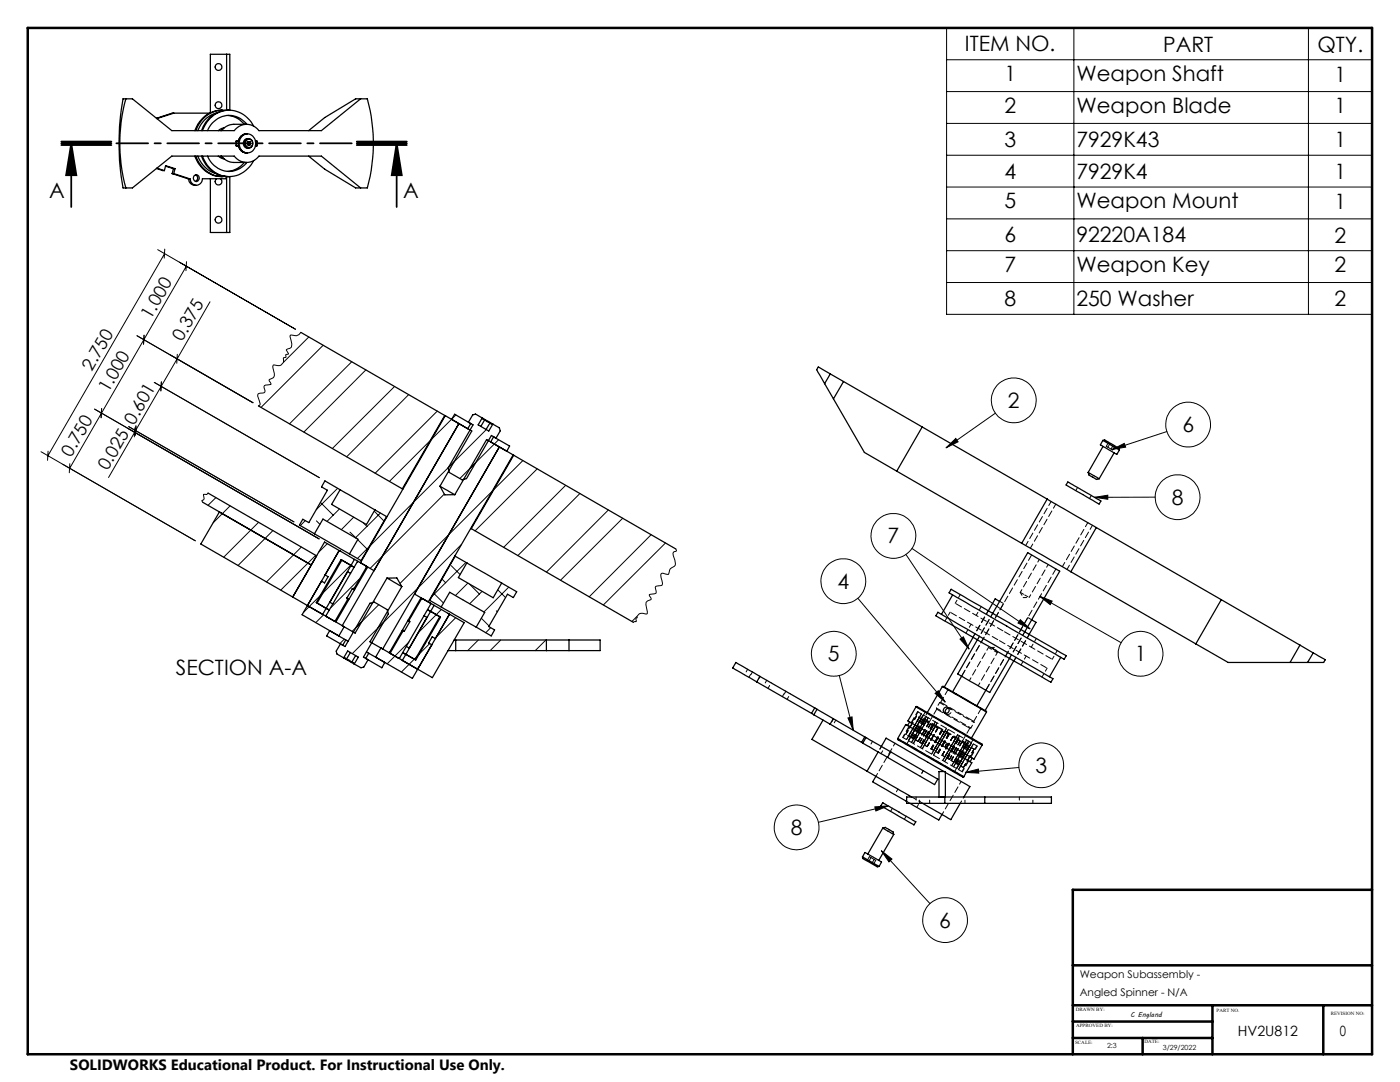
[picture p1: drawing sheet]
<svg xmlns="http://www.w3.org/2000/svg" width="279mm" height="216mm" viewBox="0 0 279 216" stroke-linecap="round" stroke-linejoin="round" font-family="sans-serif">
<path d="M12.2 28.9h10zM12.2 28.6h10M12.2 28.2h10M14.2 28.6l1 6.4h-2zM14.2 28.6v12.7M71.2 28.6h10M71.2 28.2h10M71.2 28.9h10M79.2 28.6l1 6.4h-2zM79.2 28.6v12.7" fill="none" stroke="#000" stroke-width=".35"/>
<g fill="none" stroke="#000" stroke-width=".2">
<path d="M188.9 5.6h84.9v57.1h-84.9zM188.9 11.9h84.9M188.9 18.3h84.9M214.3 5.6v57.1M261.1 5.6v57.1M188.9 24.6h84.9M188.9 31h84.9M188.9 37.3h84.9M31.5 49.8l27.4 15.9M32.8 50.6l-23.2 40.3M32.9 49.7l-.1 1.8M37.2 53.1l-23.3 40.4"/>
<path d="M37.2 52.2l-.1 1.8M188.9 43.7h84.9M188.9 50h84.9M188.9 56.4h84.9M27.3 67l23.2 13.4M28.8 66.9l-.2 1.8M30.8 76.3l32.9 19M32.2 76.2l-.1 1.8M35.4 70.7l-.1 1.8M41.9 60.2l-20.2 35.1M60 66.3a1.37 1.37 0 0 1-1.8 .6l-.3 .1 .3 1.7v.5l-1.1 .6 .5 .8-.5 .1-.1 .6-.4 .1a1.44 1.44 0 0 1-.5 1.4l-.7 .2-.8-.2-.2 .4a2.5 2.5 0 0 1 .2 2.2l-.9 .4 .4 .9-1.1 .1-.3 .4a1.05 1.05 0 0 1 0 1.2 1.48 1.48 0 0 0-1.3 .4l.5 1.9-.3 .3M61.6 67.2l-5 5.1"/>
<path d="M64.5 68.9l-12.4 12.4M70.2 72.2l-12.4 12.4M73 73.8l-12.4 12.4M78.7 77.1l-12.4 12.4M81.6 78.7l-12.4 12.5M8.2 90.1l30.8 17.8M9.6 90l-.1 1.9M13.9 92.5l-.1 1.8M18.9 81.6l44.8 25.9M20.3 81.5l-.1 1.9M25.7 85.1l33 19M26.9 85.4l-.1 1.8"/>
<path d="M27.1 85l-.1 1.8M41.5 98.4l-.2 .3h-.7l.1 .8-.4 .4 .2 .3M43.1 99.3l-1.6 1.5M67.4 97.4l-4.3 4.3M85.8 87.9l-8.1 8.2M87.3 82l-12.4 12.4M88.7 98.6l-14.8 14.8M90.1 83.7l-4 4M90.6 92.2l-16.7 16.7M91 82.8l-.8 .8M97 85.7l-7.5 7.6M98.2 98l-18.4 18.4"/>
<path d="M99.5 87.7l-7.7 7.8M104.4 91.9l-5.9 5.8M107.2 93.6l-12.4 12.3M112.9 96.8l-12.4 12.4M115.7 98.5l-12.4 12.4M188.8 89.4l1.9-1.9 .5 .7zM198.6 82.4l-9.8 7M218.4 99.2l2.7-.4v.8zM222 89.7l2.4-1.2 .2 .7zM230.5 99.2h-12.1M232.9 86.1l-10.9 3.6M45.9 100.9l-3.4 3.4"/>
<path d="M51.6 104.2l-7 7M54.5 105.9l-7 7M60.1 109.1l-6.9 7M60.9 103.9l-1 1M63 110.8l-7 7M63.1 103.9l.8 .7M64 100.3l2.5 2.5M64.4 118.4l-3.8 3.8M65.3 108.5l-1.7 1.7M67.7 101.6l-2.4 2.4M69.9 106.2l1.2 1.2M70.2 112.6l-6.2 6.2"/>
<path d="M70.6 103.2l-2.5 2.5M71.4 107.7l1.9 1.9M71.8 115.5l-5.8 5.8M72.5 104.3l.7 .8M73.7 109.1l-2.4 2.3M74.7 102l1.9 2M75.9 102.4l-5 4.9M86.6 118.4l1.9 1.9M88.2 115.5l.7 .8M90.1 112.9l1.7 1.8M92.1 108.6l-21.8 21.8M92.3 119.6l.1 .1"/>
<path d="M93 112.2l-6.8 6.8M93.4 116.3l-2.5 2.6M93.7 116.6l2 1.9M96.2 118l-2.5 2.5M99.3 117.7l1.6 1.5M101.5 117.2l-4.9 4.9M121.4 101.7l-12.4 12.5M124.3 103.4l-12.4 12.4M130 106.7l-12.4 12.4M132.8 108.3l-12.4 12.4M134.9 109.5l.1 .5-.6 .2-.1 .2 .5 2.1a.92 .92 0 0 1-.8 .8 1.79 1.79 0 0 0-.6 1.3l-1.4-.2a1.27 1.27 0 0 0 .1 1.5l.1 .8-1.3 .3a.72 .72 0 0 0 .1 1v.3l-.2 .1-1.1 .2-.1 .3a.63 .63 0 0 1 .3 .8 .96 .96 0 0 0-1 .9l.3 1.8-.3 .1a1.29 1.29 0 0 0-1.8 .5l.1 .3-.3 .2 .1 .5-.6 .2M171.2 119.4l17.4 20.7"/>
<path d="M180.8 110.6l12.6 18.9M182 109.4l23.6 16.1M207.5 119l16.2 9.2M207.5 119l2.5 .9-.4 .7zM64.6 122.7l-1.6 1.5M68.7 127.5l-.9 .9M75.6 120.7l-5.3 5.3M81.6 128.1l-4.3 4.4M83.6 130.6l-3.5 3.5M85.8 128.4l-2.7 2.6M88.1 121.6l-4.6 4.6M90.9 123.3l-4.1 4.1"/>
<path d="M95.5 127.7l-2.2 2.1M96.1 123.4l1.5 1.5M97.9 125.2l-1 1.1M99.1 121.9l.1 .2M99.9 127.7l-2.1 2.1M108.9 127.7l-2.1 2.1M127.1 123l-1 1M167.5 134.8l2.8 10.9M186.6 138.4l.7-.6 1.3 2.3zM191.6 127.5l.7-.4 1.1 2.4zM203.6 123.6l2 1.9-2.4-1.2zM169.2 143.3l.8-.2 .3 2.6z"/>
<path d="M192.7 154.1l2.6-.6v.8zM203.3 153.1l-10.6 1M174.6 161l2.7-.2-2.5 1zM175.9 169.8l9.7 10.5M175.9 169.8l2.1 1.6-.6 .6zM177.3 160.8l-14 3.3"/>
<circle cx="202.3" cy="79.9" r="4.5"/>
<circle cx="235" cy="99.2" r="4.5"/>
<circle cx="237.1" cy="84.7" r="4.5"/>
<circle cx="168.3" cy="116" r="4.5"/>
<circle cx="178.3" cy="107" r="4.5"/>
<circle cx="166.4" cy="130.4" r="4.5"/>
<circle cx="227.6" cy="130.5" r="4.5"/>
<circle cx="207.8" cy="152.7" r="4.5"/>
<circle cx="159" cy="165.1" r="4.5"/>
<circle cx="188.6" cy="183.6" r="4.5"/>
</g>
<path d="M81.2 28.6h-69" fill="none" stroke="#000" stroke-width=".35" stroke-dasharray="6.3 1.3 1.3 1.3" stroke-dashoffset="-.8"/>
<path d="M5.5 5.6h268.3v204.8h-268.3zM273.8 177.6h-59.7v32.8M214.1 192.6h59.7M214.1 200.6h59.7M214.1 203.8h27.9M214.1 207.1h27.9M228 207.1v3.3M242 200.6v9.8M264.1 200.6v9.8" fill="none" stroke="#000" stroke-width=".5"/>
<g fill="#000">
<path d="M79.2 28.6l1 6.4h-2zM14.2 28.6l1 6.4h-2z"/>
<path d="M188.8 89.4l1.9-1.9 .5 .7zM222 89.7l2.4-1.2 .2 .7zM218.4 99.2l2.7-.4v.8zM207.5 119l2.5 .9-.4 .7zM169.2 143.3l.8-.2 .3 2.6zM174.6 161l2.7-.2-2.5 1zM175.9 169.8l2.1 1.6-.6 .6zM192.7 154.1l2.6-.6v.8zM186.6 138.4l.7-.6 1.3 2.3zM191.6 127.5l.7-.4 1.1 2.4zM203.6 123.6l2 1.9-2.4-1.2z"/>
</g>
<g fill="none" stroke="#000" stroke-width=".25">
<path d="M25.1 19.7a33.4 33.4 0 0 0 0 17.8M45.2 10.8v11.2M72 19.7l-7.9 6.4h-12.4a3 3 0 0 0-5 0h-12.4l-7.9-6.4h-1.8a49.1 49.1 0 0 0 0 17.8h1.8l7.9-6.3h12.4a3 3 0 0 0 5 0h12.4l7.9 6.3M31.2 33.6l1.6 .4M31.3 33.5l1.5 .5M33 33.2l1.6 .5M34.4 34.6l3.1 1.1h.4a1.24 1.24 0 0 0 1.3 1.3 1.24 1.24 0 0 0 1.2-1.3h4.7v-.5M34.4 34.6h.3M34.6 33.7h.3M34.6 33.7l-.2 .9M34.7 34.6l3.1 1.1M34.7 22.6l-3.4 1.1"/>
<path d="M34.9 33.7l-.2 .9M34.9 33.7l-1.8-.6-.3 .9M37.6 35.7a1.35 1.35 0 0 0 1.6 1.3M38.7 35.1a.61 .61 0 0 1 .9 0 .61 .61 0 0 1 0 .9 .61 .61 0 0 1-.9 0l-.1-.3zM38.9 31.2a5.8 5.8 0 0 0 5.5 4M39 34.9a.71 .71 0 0 1 .4 .6 .71 .71 0 0 1-.4 .7M39.1 31.2a5.8 5.8 0 0 0 5.3 4M39.5 31.2a5.6 5.6 0 0 0 3.7 3.5M40.2 31.2a5.8 5.8 0 0 0 5.5 4M40.4 31.2a5.8 5.8 0 0 0 5.3 4M41.4 31.2a4.5 4.5 0 0 0 7.8 1.2M41.8 22.6h-7.4l-3.2 1"/>
<path d="M43.2 35.7a.68 .68 0 0 0-.1 1 .68 .68 0 0 0 1 0 .68 .68 0 0 0-.1-1M43.2 22.5a5.6 5.6 0 0 0-3.7 3.6M43.6 31.2l.6 .4 .6 .2M44.1 31.2l.3 .2M44.2 31.2l1 .8 .7 .3 3.3 .1M44.4 22a5.7 5.7 0 0 0-5.5 4.1M44.4 25.8l-.3 .3M44.8 25.5l-.6 .1-.6 .5M44.9 35.2h-.5M44.9 22a5.7 5.7 0 0 0-5.8 4.1M45.2 35.2v11.2M45.5 23a4.7 4.7 0 0 1 3.3 1.8"/>
<path d="M45.7 22a5.7 5.7 0 0 0-5.5 4.1M45.9 22v-11.2h-3.9v11.7M45.9 35.2v11.2h-3.9v-10.7M48.2 27.3a1.68 1.68 0 0 1 2.1-.3 1.68 1.68 0 0 1 .7 2.1 1.65 1.65 0 0 1-2 1.4 1.65 1.65 0 0 1-1.3-2zM48.8 32.4a4.6 4.6 0 0 1-3.3 1.8M49.1 27.8a.89 .89 0 0 1 1.4 .8 .89 .89 0 0 1-1.4 .8 1.11 1.11 0 0 1 0-1.6zM49.2 28a.75 .75 0 0 1 1 .1 .75 .75 0 0 1 0 1 .75 .75 0 0 1-1 .1l-.2-.4zM49.2 26.7a1.92 1.92 0 0 0-1.7 1.9 1.92 1.92 0 0 0 1.7 1.9M49.2 26.7a1.63 1.63 0 0 0-1.6 1.5h-.5v.9h.5a1.64 1.64 0 0 0 1.6 1.4M49.2 24.8l-3.3 .1-.7 .3-1 .9M49.2 26.7h.2M49.2 30.5h.2"/>
<path d="M49.2 24.8a4.5 4.5 0 0 0-7.8 1.3M49.4 28.6l.1 .3M49.5 28.3h.3M49.5 28.3l-.1 .3M49.5 28.9h.3M49.6 27.7a.96 .96 0 0 0-1.1 .9 .96 .96 0 0 0 1.1 1M49.6 28.3l.2 .3M49.8 28.6l-.2 .3M49.8 28.6h.2M49.8 28.3l.2 .3M50 28.6l-.2 .3M50.6 32.1a5.7 5.7 0 0 1-4.9 3.1"/>
<path d="M50.6 25.2a5.4 5.4 0 0 0-5-3.2 5.4 5.4 0 0 0-4.9 3.3l-.3 .8M51 28.2h.3v.9h-.3M61.6 26.1l3.2-2.6 6.2-3.8h2.3a33.4 33.4 0 0 1 0 17.8h-2.3l-6.2-3.7-3.2-2.6M60 66.3l28.8 16.6M164.6 76.6l1.7 3M165.7 74.6l-2.4-1.4-.3 .6 1.6 2.8M165.7 74.6l-1.1 2M165.7 74.6l2.6 1.5M166.3 79.6l6.2 10.7 31.4 18.1M168.3 76.1l-2 3.5M168.3 76.1l40.7 23.5M41.5 98.4l21.7 12.5"/>
<path d="M51.6 81l28.7 16.5M67.9 97.7l6.9 4M67.9 97.7l-3.1-1.7-.6 1.2 1.1 .6-3.7 6.5-1.2-.7-.6 1.2 3 1.7M67.9 97.7l-1.7 2.9 6.9 4.1 1.7-3M80.3 97.5l.1 .1M87.8 97l3 1.7M87.8 97l6.4-11-2.6-1.5-23.3 40.3 2.6 1.5 6.3-10.9M87.8 97l1 1.7h2M88.8 82.9l-8.5 14.6M88.8 82.9h.1M88.9 82.9l4.4 2.6 .6-1-3.2-1.8-.6 1M88.9 82.9l-17 29.4 2.7 1.6"/>
<path d="M96.2 83.4l.2 .3h.4M96.2 83.4l.6 .3M96.2 83.4l-1.3-.8-.6 .2-.8 1.4 .9 .6-5 8.6 .2 .9 2.6 1.4 .9-.2 5-8.6 .9 .5 .8-1.4-.1-.6-1.3-.8M96.2 83.4l-.8 1.4 2.1 1.2 .9-1.4M96.8 83.7a1.24 1.24 0 0 0 1 .6M96.8 83.7l1 .6M96.8 83.7l-.8 1.4M97.8 84.3l.2 .3h.4M97.8 84.3l.6 .3M97.8 84.3l-.8 1.4M98.5 87.2l3.2 1.8-.6 1-3.2-1.8zM99.7 89.2l-23.3 40.3-2.6-1.4 6.4-11"/>
<path d="M99.7 89.2l2.7 1.6M99.7 89.2l-2.6-1.5-6.3 11M102.4 90.8l-16.9 29.3-2.8-1.6M102.4 90.8h.1M102.5 90.8l32.4 18.7M102.5 90.8l-8.4 14.7M184 85.2l-5 8.8M209 99.6l9.8 5.7M209 99.6l-5.1 8.8M213.1 96.2l6.6 3.8-.3 .6-6.6-3.8zM217.2 94.3l2.2 1.2M217.2 94.3l.1 .5 1.5 .9 .6-.2"/>
<path d="M220.1 87.9l-.5 .9 2.8 1.6 .5 .3 .5-.9M220.1 87.9l3.3 1.9M220.1 87.9l.4-.1 2.8 1.6 .1 .4M220.1 89.1l-2.9 5.2M222.4 90.3l-3 5.2M40.5 100.2l21.6 12.5M43.8 102.2l-3.7 6.3 28.6 16.6-1.1 1.8-7.3-4.2 7.4-12.8M62.8 106.5l6.9 4M62.8 106.5l1.7-2.9 6.9 4-1.7 2.9M67.7 109.9l.2 .1M67.7 109.9l-2.9-1.7-6.4 10.9M67.9 110l-.3 .1-2.7 4.6 .6 .4-.7 1.2-.6-.3-2.7 4.6 .1 .4 2.8 1.6 .7-1.2"/>
<path d="M67.9 110l2.8 1.6M69.3 119.3l.4 .2M69.3 119.3l.1 .4M69.4 119.7l.1 .1M69.4 119.7l-2.5 4.2M69.4 114.1l.6 .3M69.7 110.5l2.4 1.4M70.1 112.8l.6 .4zM70.1 112.8l-1.9-1-4.9 8.5M70.1 112.8l-2-1.1-5 8.5 2 1.2M70.1 112.8l-5 8.6M70.3 117.5l.4 .2"/>
<path d="M70.3 117.5l-1 1.8M70.7 117.4l.2 .1M70.7 117.4l-.4 .1M70.7 111.6l.8 .4M70.7 111.6l-.6 1.2M71.5 112l-.2 .1-6.2 10.7 .1 .2 1.5 .9h.2M71.5 112l1.6 .9v.3M72.1 111.9h.1M73.1 113.2l.2 .1M73.1 113.2l-2.4 4.2M73.4 113.1l-6.4 11M74.8 101.7l2.4 1.4"/>
<path d="M77.2 103.1l-5.1 8.8M77.2 103.1h.1M77.2 115.4l3 1.7M77.2 115.4l2-.1 1 1.8M83.9 119.4l.2 .1M84 119.3l-6.3 11M84.1 119.5h.2l1.6 .8M84.1 119.5l-2.4 4.2M85.7 119.7l.1 .1M85.8 119.8l2.3 1.3M90.8 110.9v.1M90.8 111l2.4 1.3"/>
<path d="M90.8 111l-5 8.8M93.2 112.3l6.9 4M93.2 112.3l-1.7 3 6.9 4 1.7-3M93.9 105.4l.2 .1M94.1 105.5l32.3 18.7M100.1 116.3l3 1.8-.7 1.1-1.1-.6-3.8 6.4 1.2 .7-.7 1.2-3-1.8M189.8 117.6l23 13.2-.5 .8-18-10.5-4.9-2.8zM190.1 118.7l-2.2 3.9M203.9 108.4l9.8 5.7M213.7 114.1l25 14.4M218.8 105.3l40.6 23.4M218.8 105.3l-5.1 8.8"/>
<path d="M243.7 119.7l-5 8.8M65.1 121.4l.6 .3zM65.8 125.8l3.2 1.9-.6 1-3.2-1.8zM65.9 120.2l.5 .3M66.9 123.9l.2 .1M68.6 131.3h.4l.1 .3M68.6 131.3l.5 .3M68.6 131.3l-1.4-.8-.1-.6 .8-1.4 1 .5 4.9-8.6 .9-.2 2.6 1.4 .2 .9-5 8.6 .9 .6-.8 1.4-.6 .1-1.3-.7M68.6 131.3l.8-1.4 2.1 1.2-.8 1.4M69 127.7l.5 .3M69.1 131.6a1.16 1.16 0 0 1 1.1 .6M69.1 131.6l1.1 .6"/>
<path d="M69.9 130.2l-.8 1.4M70.2 132.2h.4l.1 .3M70.2 132.2l.5 .3M71 130.8l-.8 1.4M73.1 130.1l.5 .3M73.6 130.4l3.2 1.8-.6 1-3.2-1.8zM76 129.3l-1 1.8 7.3 4.3 7.4-12.8 2.9 1.6-6.3 11zM77.8 130.1l.1 .1M80.2 125.9l.2 .1M80.3 125.7l.4 .2M80.4 126l-2.5 4.2M80.4 130.2l.6 .4z"/>
<path d="M80.7 125.9l-.3 .1M81.4 123.9l.4 .2M81.5 123.6l.2 .1M81.7 123.7l.1 .4M81.8 124.1l-1.1 1.8M84.6 122.9l.6 .3-3.5 6.1-.6-.3M85.3 121.6l.6 .4zM85.9 120.3l.7 .5M85.9 120.3v.3l-6.1 10.7h-.3l-1.5-.8-.1-.3M85.9 122l1.9 1-5 8.6-1.8-1M85.9 122l2 1.2-4.9 8.5-2-1.1M85.9 122l-4.9 8.6"/>
<path d="M86.6 120.8l-.7 1.2M86.6 120.8l2.9 1.6M88.1 121.1l6.9 4M88.1 121.1l1.6-2.9 7 4-1.7 2.9M89.4 129.8h1.5M89.5 122.4l.2 .2M89.5 122.4l.1 .3-2.7 4.7-.6-.3-.8 1.2 .7 .4-2.9 4.8-3-1.7 .7-1.2M90.6 127.7h.3M90.9 127.7v2.1M90.9 127.7h18.1M90.9 129.8h18.1M109 127.7h4.6"/>
<path d="M109 129.8h4.6M109 127.7v2.1M113.6 127.7h6.2v2.1h-6.2M113.6 127.7v2.1M151 136.1l11 6.2M151.7 135l-4.8-2.8-.6 1.1 4.7 2.8M151.7 135l-.7 1.1M151.7 135l10.9 6.3M187.2 122.2l22.9 13.2-.4 .7-13.4-7.7-9.5-5.5zM188.1 137l8.8 5.1M188.1 137l.3 .1 8.4 4.8 .1 .2M188.1 137l-3 5.2"/>
<path d="M191.9 134.9l-1.8 3.1M194.2 127.2l-5.7 9.9M195.1 127.7l-4 6.8 2.7 1.5 3.7 2.2 4-6.8M196.7 137.7l-1.8 3.1M198.1 122.4l7-12.1 3.7 2.1 2.7 1.6-7 12.1M199.5 120l-.9-.5-1.4 2.4M202.3 131.9l-5.7 9.9M205.9 123.7l.9 .5-1.4 2.4M211.7 131.2l-2.3 3.8M238.7 128.5l6.4 3.7h15.8M259.4 128.7l-1.9 3.5M259.4 128.7l2.7 1.6"/>
<path d="M262.1 130.3l2.4 1.4-.3 .5h-3.3M262.1 130.3l-1.2 1.9M162 142.3l.4 .3M162.4 142.6l9.5 5.5M162.6 141.3l-.6 1M162.6 141.3l.5 .2M163.1 141.5l9.5 5.5M163.1 141.5l-.7 1.1M164.3 143.7l-2.3 3.8 11 6.4M166.3 143.4l-.6 1.1M171.9 148.1l.3 .2M172.2 148.3l4.9 2.8"/>
<path d="M172.6 147l-.7 1.1M172.6 147l.2 .2M172.8 147.2l5 2.8M172.8 147.2l-.6 1.1M173 153.9l8.9 5.1M174.8 154.9l-.6 1.1 6.7 3.9M175.3 150l-2.3 3.9M175.9 148.9l.9-1.6 11.6 6.7M177.8 150l-.7 1.1M177.8 150l9.3 5.5-.6 1.1-9.4-5.5M179.1 147.4v.2l1.6 .8 11.5 6.7 .1-.1M179.1 147.4l1.7-2.8 .4 .2 12.8 7.4-1.7 2.8"/>
<path d="M179.1 147.4l13.2 7.6M181.5 144.1l-.4 .7M182.8 141h.3l12.4 7.2 .5 .3v.2M182.8 141l-1.6 2.9 .3 .2 12.9 7.4 1.6-2.8M182.8 141l13.2 7.7M187.4 159v-5h1.3v5M188.6 159v1.3M188.7 154.1l4.9 2.9-1.2 2M188.7 159h7.8M188.7 159h-7.8v1.3h7.7M189.3 141.3a.66 .66 0 0 0-.6 1M194 151.3l-.4 .7"/>
<path d="M196.5 159h13.3v1.3h-13.3M196.5 159v1.3M196.9 142.1l-3 5.1M172.1 171l.5-.9 2.3 1.3 1 .6-.5 .9M172.1 171l3.3 1.9M172.1 171l.1 .3 2.9 1.7 .3-.1M176.2 160.2l6.6 3.8-.4 .6-6.6-3.8zM176.2 165.2l2.2 1.3M176.2 165.2l.5-.1 1 .6a.92 .92 0 0 1 .7 .8M176.2 165.2l-3 5.2M178.4 166.5l-3 5.2M181.6 160.3l5.7 3.3 .7-1.1"/>
<path d="M184.1 160.3l5.7 3.2 1.8-3.2M188.6 160.3h7.9"/>
<circle cx="43.6" cy="13.4" r=".68"/>
<circle cx="43.6" cy="21" r=".68"/>
<circle cx="43.6" cy="43.8" r=".68"/>
<circle cx="188.8" cy="141.7" r=".61"/>
<circle cx="188.9" cy="148.8" r=".21"/>
</g>
<path d="M191.9 134.9l8.4-14.5M196.8 137.7l8.3-14.5M187 144.9l6.2 3.6" fill="none" stroke="#000" stroke-width=".2" stroke-dasharray="1.3 .6" stroke-dashoffset="-.1"/>
<g fill="none" stroke="#000" stroke-width=".2" stroke-dasharray="1.3 .6" stroke-dashoffset=".4">
<path d="M215.1 97.3l-.4 .6M217.5 99.5l.3-.7M221.7 89.6l-.6-.4M199.5 120l.8 .4M194.2 127.1l3-5.3M194.2 127.1l3.1-5.2M195.1 127.7l3-5.3M198.1 122.4l-3 5.3M201.5 131.3l3-5.2M202.3 131.8l3.1-5.2M202.4 131.9l3-5.3M205.1 123.2l.8 .5"/>
<path d="M180.2 147.1l11.9 6.9M181 159.9l.6 .4M181.3 147.8l-.4 .8M181.7 147.1l2.1-3.7M181.8 147.1l2.1-3.7M182.1 147.3l2.1-3.7M182.3 147.4l2.1-3.7M182.5 147.5l2.1-3.7M182.7 147.6l2.1-3.6M182.9 142.9l-2.1 3.6M183.2 147.9l2.1-3.6M183.2 147.9l2.2-3.6"/>
<path d="M183.3 147.9l2.1-3.6M183.5 143.2l-2.2 3.6M183.9 143.4l-2.1 3.7M183.9 148.3l2.2-3.6M184.2 143.6l-2.1 3.7M184.4 143.7l-2.1 3.7M184.5 143.7l-2.2 3.7M184.5 148.7l2.1-3.7M184.6 143.8l-2.2 3.7M184.7 142l-.4 .7M185 149l2.1-3.7M185 149l2.2-3.7"/>
<path d="M185.3 144.3l-2.1 3.6M185.7 144.5l-2.1 3.6M185.9 149.5l2.1-3.7M186 144.7l-2.1 3.6M186.2 144.8l-2.1 3.6M186.2 144.8l-2.1 3.7M186.7 149.9l2.1-3.6M186.7 150l2.1-3.7M187.1 150.2l2.2-3.7M187.2 145.3l-2.2 3.7M187.3 150.3l2.1-3.7M187.9 145.7l-2.1 3.7"/>
<path d="M187.9 145.8l-2.1 3.6M188 145.8l-2.1 3.7M188 150.7l2.2-3.7M188.5 146.1l-2.2 3.6M188.5 146.1l-2.1 3.6M188.9 151.2l2.2-3.6M189 151.2l2.1-3.6M189.1 151.3l2.1-3.6M189.3 146.5l-2.2 3.7M189.5 151.5l2.1-3.6M189.5 151.6l2.1-3.7M189.9 151.8l2.1-3.7"/>
<path d="M190.1 147l-2.1 3.7M190.2 147l-2.2 3.7M190.5 154.1l.4-.8M190.6 152.2l2.1-3.7M190.7 147.3l-2.1 3.7M190.7 147.4l-2.1 3.6M190.7 152.3l2.1-3.7M190.7 152.3l2.2-3.7M191 152.4l2.1-3.6M191.3 147.7l-2.2 3.6M191.3 152.6l2.1-3.7M191.7 152.8l2.1-3.6"/>
<path d="M191.9 148.1l-2.1 3.6M192 148.1l-2.2 3.7M192.3 153.2l2.1-3.7M192.5 148.4l-2.1 3.7M192.7 148.5l-2.1 3.7M192.9 148.6l-2.1 3.7M193.1 148.8l-2.1 3.6M193.4 148.9l-2.1 3.7M193.5 149l-2.1 3.6M193.8 148.2l.5-.7M173.8 171.1l.7 .4M178.1 161.3l-.4 .6"/>
<path d="M180.5 163.5l.3-.6"/>
</g>
<g fill="none" stroke="#000" stroke-width=".2" stroke-dasharray="1.3 .6">
<path d="M221.1 89.2l-.3-.1M222 89.8l-.3-.2M189.2 137.5v.1M191.9 134.9l14-24.2M196.8 137.7l13.9-24.2M183.1 142l.2 .1M183.3 147.9h-.1M184.4 143.4v.1M185 149h.1M185.4 144.3h.1M185.5 144l-.2 .1M186.9 141.3v.2"/>
<path d="M187.2 145.3h-.1M187.2 145.3h.1M187.3 150.3h.1M187.7 140.1l-.2 .1M188.4 153.9l.3 .2M188.5 142.2l.4 .3M188.8 148.9l.1 .1M188.9 142.5l-.1-.2M189.1 148.6h-.1M189.3 141.3l.3 .1M189.4 146.6h.1M189.5 151.6v-.1"/>
<path d="M189.6 141.4l-.4-.3M191.6 147.9h.1M192.1 148v-.2M192.3 153.2h.1M193 148.5l-6-3.5M193 148.5h.2M193.5 145.3l-.2-.1M193.5 145.3h.3M194.3 143.9l-.2-.1M194.4 149.5h.1M194.4 144.2l-.1-.3M195.8 141.4h.1"/>
<path d="M195.9 148.6h.1M173.5 170.9l.3 .2M174.5 171.5l.3 .2"/>
</g>
<g fill="none" stroke="#000" stroke-width=".2" stroke-dasharray="1.3 .6" stroke-dashoffset=".5">
<path d="M220.8 89.1l.5-.9M221.1 89.2l.5-.8M221.7 89.6l.5-.8M222 89.8l.5-.8M203.6 118.2l.9 .5M204.5 118.7l.9 .5M181.3 147.8l2.9-5.1M181.3 147.8l3-5.1M182.3 148.4l2.9-5.2M183.1 142l-2.9 5.1M183.2 142.1l-3 5.1M183.3 142.1l11.7 6.8"/>
<path d="M183.9 142.4l-3 5.2M184.1 149.4l2.9-5.1M184.3 142.7l-3 5.1M184.9 143l-3 5.1M184.9 143l-3 5.2M186.3 150.7l2.9-5.2M186.3 150.7l3-5.2M186.7 144l-3 5.2M186.7 144.1l-3 5.1M188.5 152l3-5.2M188.9 145.3l-3 5.2M190.3 153l3-5.1"/>
<path d="M190.9 153.3l2.9-5.1M191.1 146.6l-3 5.1M191.1 146.6l-2.9 5.2M191.3 153.6l3-5.2M192 154l2.9-5.2M192.1 154l2.9-5.1M192.9 147.6l-3 5.2M192.9 147.7l-3 5.1M193.9 148.2l-3 5.2M173.5 170.9l-.5 .9M173.8 171.1l-.5 .8M174.5 171.5l-.5 .8"/>
<path d="M174.8 171.7l-.5 .8"/>
</g>
<path d="M204.7 108.8l5.1-8.8M210.7 100.6l-5.1 8.8M212 113.1l5.1-8.8M213 113.6l5-8.8M182 159l2.2 1.3" fill="none" stroke="#000" stroke-width=".2" stroke-dasharray="1.3 .6" stroke-dashoffset=".3"/>
<g fill="none" stroke="#000" stroke-width=".2" stroke-dasharray="1.3 .6" stroke-dashoffset=".6">
<path d="M191.7 118.6l-1.1 1.8M203.6 118.2l.6 1M204.2 119.2h1.2M205.4 119.2l3.8-6.6M207.4 111.6l-3.8 6.6M149.2 133.5l-.6 1.1M149.5 135.1l.6-1.1M150.2 134.1l-.7 1.1M151.7 134.9l-.6 1.1M153 135.7l-.6 1.1M153.3 137.3l.6-1.1M156.1 139l.7-1.1"/>
<path d="M156.8 137.9l-.6 1.1M157.1 139.5l.6-1.1M189.6 122.1l-1 1.8M193.8 124.6l-1 1.7M195.2 136.8l3.8-6.6M195.8 121l-1 1.8M197.3 129.2l-3.8 6.6M198.5 129.2h-1.2M199 130.2l-1.7-1M199 130.2l-.5-1M203.8 132.7l1-1.8M205.8 129.1l1-1.7"/>
<path d="M208 135.1l1-1.8M210 131.6l1-1.8M166.4 143.4l-.7 1.1M166.8 143.7l-.6 1.1M174.1 147.9l-.6 1.1M175.8 150.4l.7-1.1M175.9 148.9l-.6 1.1M178.6 148.3l-3.8 6.6M179.2 157.4l-.6 1.1M181.8 147.1l-1-.6M182.8 159v1.3M183.9 143.4l-1-.5"/>
<path d="M184.3 153.8l-.7 1.1M187.5 140.2l-.6 1.1M192.3 153.2l-1-.6M192.4 155l-13.2-7.6M193.8 145.3l.6-1.1M194.4 149.5l-1-.6M203.4 159v1.3M183 161.1l.6-1.1M183.5 160.3v-1.3M185.5 160.3v-1.3M188 162.5l3.8-6.6M192.6 160.3v-1.3"/>
<path d="M206.1 160.3v-1.3"/>
</g>
<path d="M189.2 137.6l-1.5 2.5M184.4 143.4l2.6 1.5M186.9 141.5l-1.4 2.5M187 145l-2.6-1.5M192.1 147.8l1.4-2.5M194.3 143.9l1.5-2.5" fill="none" stroke="#000" stroke-width=".2" stroke-dasharray="1.3 .6" stroke-dashoffset=".1"/>
<path d="M188.5 142.2l-1.6-.9M189.2 141.1l-1.7-.9M189.6 141.4a.64 .64 0 0 1 .2 .8 .64 .64 0 0 1-.9 .3" fill="none" stroke="#000" stroke-width=".2" stroke-dasharray="1.3 .6" stroke-dashoffset="1"/>
<path d="M182.8 141l13.1 7.6M185.1 142.2l-.7 1.2M188.8 148.9a.21 .21 0 0 1 0-.3 .21 .21 0 0 1 .3 .1 .21 .21 0 0 1-.3 .3v-.1M193.2 148.5l.7-1.3M193.8 145.3l-4.9-2.8M194.4 144.2l-4.8-2.8M191.6 160.3l.8-1.3" fill="none" stroke="#000" stroke-width=".2" stroke-dasharray="1.3 .6" stroke-dashoffset=".7"/>
<path d="M189.6 122.1l9.7 5.6M190.6 120.4l9.7 5.6M199.3 127.7l9.7 5.6M200.3 126l9.7 5.6M193.3 145.2l-6.4-3.7M194.1 143.8l-6.4-3.7" fill="none" stroke="#000" stroke-width=".2" stroke-dasharray="1.3 .6" stroke-dashoffset="-.2"/>
<g fill="none" stroke="#000" stroke-width=".2" stroke-dasharray="1.3 .6" stroke-dashoffset=".8">
<path d="M183.2 147.9l-1.4-.8M185 149l-1.4-.9M185.3 144.3l-1.4-.9M185.4 144.3l-1.5-.9M187.1 145.3l-1.4-.8M187.3 150.3l-1.5-.9M189.4 146.6l-1.5-.9M189.5 151.5l-1.5-.8M191.3 152.6l-1.5-.9M191.3 152.6l-1.5-.8M191.6 147.9l-1.5-.9M193.4 148.9l-1.5-.8"/>
<path d="M193.4 148.9l-1.4-.8"/>
</g>
<g font-size="4.2">
<text x="192.6" y="10.3">ITEM NO.</text>
<text x="232.1" y="10.3">PART</text>
<text x="262.9" y="10.3">QTY.</text>
<text x="200.4" y="16.2">1</text>
<text x="214.8" y="16.2">Weapon Shaft</text>
<text x="266.3" y="16.3">1</text>
<text x="200.4" y="22.6">2</text>
<text x="214.8" y="22.6">Weapon Blade</text>
<text x="266.3" y="22.6">1</text>
<text x="200.4" y="29.3">3</text>
<text x="214.8" y="29.3">7929K43</text>
<text x="266.3" y="29.4">1</text>
<text x="200.4" y="35.6">4</text>
<text x="214.8" y="35.6">7929K4</text>
<text x="266.3" y="35.7">1</text>
<text x="9.8" y="39.5">A</text>
<text x="80.5" y="39.5">A</text>
<text x="200.4" y="41.6">5</text>
<text x="214.8" y="41.6">Weapon Mount</text>
<text x="266.3" y="41.7">1</text>
<text x="200.4" y="48.3">6</text>
<text x="214.8" y="48.3">92220A184</text>
<text x="266.3" y="48.4">2</text>
<text x="200.4" y="54.3">7</text>
<text x="214.8" y="54.3">Weapon Key</text>
<text x="266.3" y="54.4">2</text>
<text x="200.4" y="61">8</text>
<text x="214.8" y="61">250 Washer</text>
<text x="266.3" y="61.1">2</text>
<text x="201.2" y="81.4">2</text>
<text x="236" y="86.2">6</text>
<text x="233.9" y="100.7">8</text>
<text x="177.1" y="108.4">7</text>
<text x="167.1" y="117.5">4</text>
<text x="165.2" y="132">5</text>
<text x="226.5" y="132">1</text>
<text x="35.1" y="134.7">SECTION A-A</text>
<text x="206.6" y="154.2">3</text>
<text x="157.8" y="166.6">8</text>
<text x="187.5" y="185.1">6</text>
</g>
<g font-size="3.5">
<text x="30.1" y="63.9" transform="rotate(-60 30.1 63.9)">1.000</text>
<text x="36.4" y="68.3" transform="rotate(-60 36.4 68.3)">0.375</text>
<text x="18.4" y="74.2" transform="rotate(-60 18.4 74.2)">2.750</text>
<text x="21.6" y="78.5" transform="rotate(-60 21.6 78.5)">1.000</text>
<text x="14.2" y="91.3" transform="rotate(-60 14.2 91.3)">0.750</text>
<text x="21.5" y="94" transform="rotate(-60 21.5 94)">0.025 0.601</text>
</g>
<text font-size="3" x="14" y="213.5">SOLIDWORKS Educational Product. For Instructional Use Only.</text>
<g font-size="2.8">
<text x="247" y="206.7">HV2U812</text>
<text x="267.4" y="206.7">0</text>
</g>
<g font-size="2.1">
<text x="215.5" y="195.1">Weapon Subassembly -</text>
<text x="215.5" y="198.8">Angled Spinner - N/A</text>
</g>
<g font-size="1.4">
<text x="225.6" y="202.9">C England</text>
<text x="220.9" y="209.1">2:3</text>
<text x="232.1" y="209.6">3/29/2022</text>
</g>
<g font-size="1">
<text x="214.7" y="201.6">DRAWN BY:</text>
<text x="242.8" y="201.9">PART NO.</text>
<text x="265.6" y="202.5">REVISION NO:</text>
<text x="214.6" y="208.3">SCALE:</text>
<text x="214.8" y="205">APPROVED BY:</text>
<text x="228.4" y="208.2">DATE:</text>
</g>
</svg>
